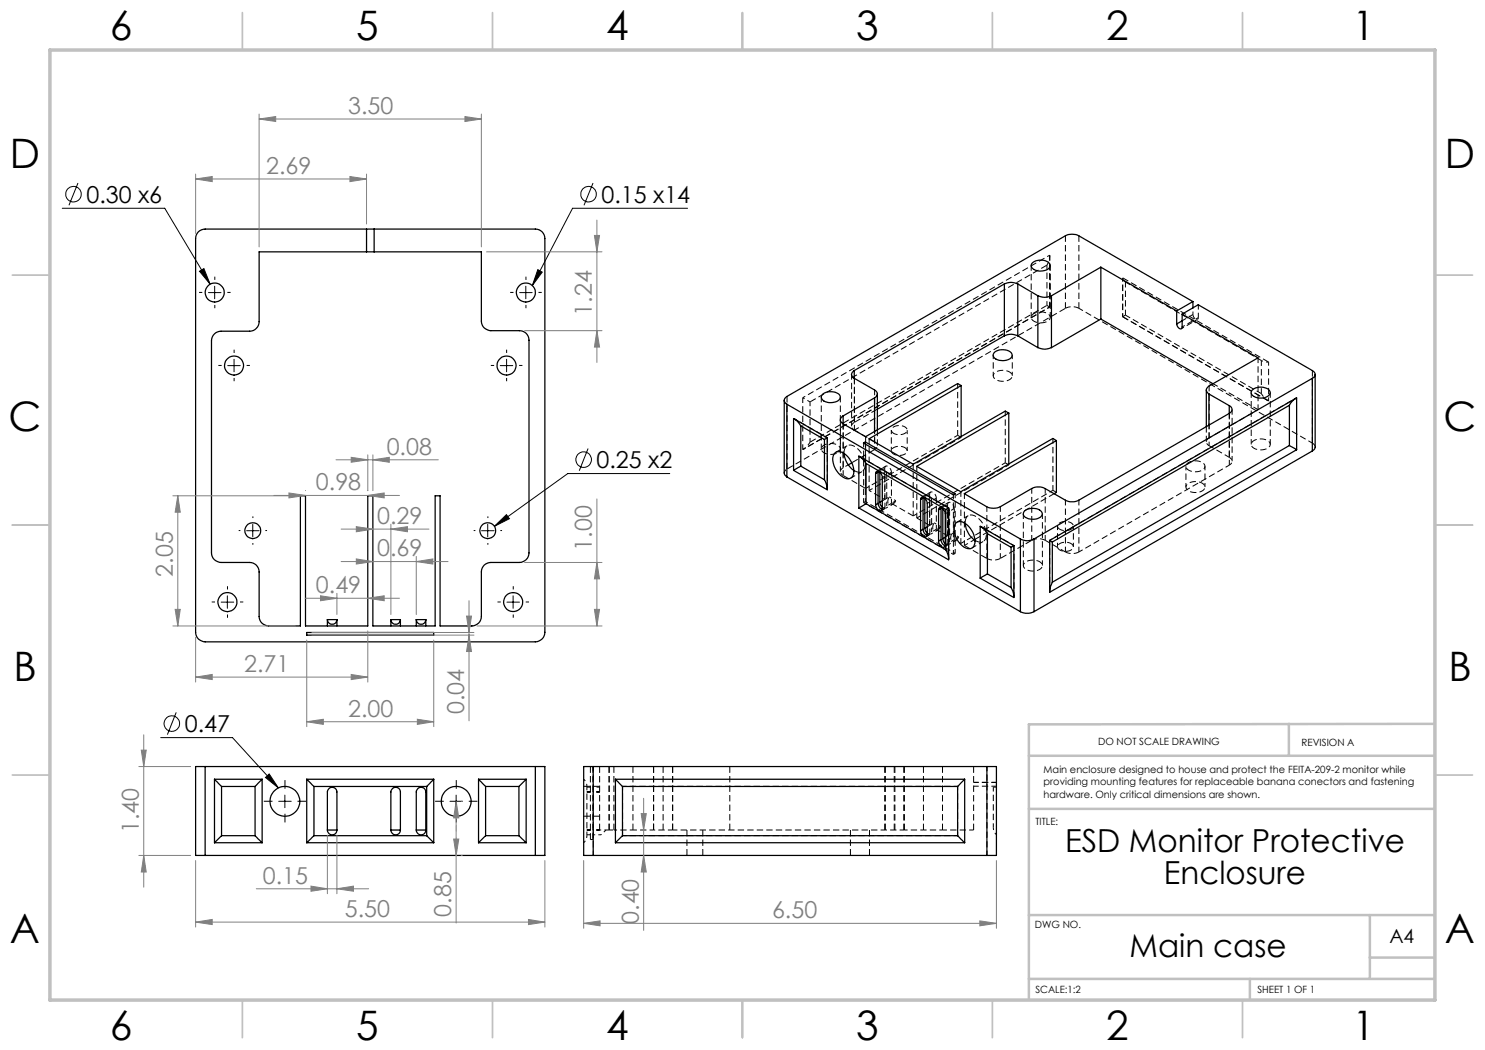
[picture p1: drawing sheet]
<svg xmlns="http://www.w3.org/2000/svg" width="297mm" height="210mm" viewBox="0 0 297 210" stroke-linecap="round" stroke-linejoin="round" font-family="sans-serif">
<g fill="none" stroke="#000" stroke-width=".25">
<path d="M73.3 50.4h-21.5v13.9a1.93 1.93 0 0 1-1.9 1.9h-5.7a1.93 1.93 0 0 0-1.9 1.9v42.5a1.93 1.93 0 0 0 1.9 1.9h5.7a1.87 1.87 0 0 1 1.9 1.9v8.9a1.93 1.93 0 0 0 1.9 1.9h6.4v-26h1v26h12.5v-26h1v26h12.4v-26h1v26h6.4a1.93 1.93 0 0 0 1.9-1.9v-8.9a1.87 1.87 0 0 1 1.9-1.9h5.7a1.93 1.93 0 0 0 1.9-1.9v-42.6a1.87 1.87 0 0 0-1.9-1.9h-5.7a1.93 1.93 0 0 1-1.9-1.9v-13.8h-21.5M73.3 45.8h-32.3a1.87 1.87 0 0 0-1.9 1.9v78.8a1.93 1.93 0 0 0 1.9 1.9h66.1a1.93 1.93 0 0 0 1.9-1.9v-78.8a1.87 1.87 0 0 0-1.9-1.9h-32.3M73.3 50.4h1.5M73.3 45.8h1.5M73.3 45.8v4.6M74.8 45.8v4.6M200.9 56.8a2.99 2.99 0 0 1 2.7 0M200.9 56.8l-30 17.3M200.9 56.8v10.4M203.6 56.8l4 2.4M203.6 56.8v10.4M206.4 52.7a2.55 2.55 0 0 1 3.6 .1 1.21 1.21 0 0 1-1.4 1.4 1.89 1.89 0 0 1-2.4-1.1z"/>
<path d="M207.6 59.2a3.1 3.1 0 0 0 2.7 0M207.6 59.2v10.3M210.3 59.2v10.3M220.2 53.4l15.1 8.8M220.2 53.4l-9.9 5.8M220.2 53.4v10.4M164.6 78.8a2.73 2.73 0 0 1 3.4 .3 1.22 1.22 0 0 1-1.4 1.4 1.89 1.89 0 0 1-2.3-1.1zM170.9 74.1a.82 .82 0 0 0-.6 .8 .82 .82 0 0 0 .6 .8M170.9 75.7l4 2.3a.84 .84 0 0 1 .6 .8 .84 .84 0 0 1-.6 .8M170.9 74.1v1.6M174.9 79.6l-6.3 3.6M174.9 79.6v6.7"/>
<path d="M175.5 78.8v7.2M192.2 77.1l-.7-.4-18.4 10.6-4.5-2.5M192.2 77.1l-18.4 10.7 8.8 5 18.4-10.6 .8 .4M192.2 77.1v10.2M198.8 70.6a2.59 2.59 0 0 1 3.6 .1 .98 .98 0 0 1-1.1 1.3 2.05 2.05 0 0 1-2.7-1zM200.9 67.2a2.99 2.99 0 0 1 2.7 0M200.9 67.2l-25.4 14.6M203.6 67.2l4 2.3M207.6 69.5a3.1 3.1 0 0 0 2.7 0M220.2 63.8l-9.9 5.7M220.2 63.8l22.4 13M235.3 62.2v2.6"/>
<path d="M236.4 62.8l15.2 8.8-9.8 5.6a.86 .86 0 0 0-.5 .8 .86 .86 0 0 0 .5 .8M236.4 62.8l3.2-1.8 22.9 13.1a.82 .82 0 0 1 .5 .8 .82 .82 0 0 1-.5 .8M236.4 62.8v2.8a.74 .74 0 0 1-.8-.1 .74 .74 0 0 1-.3-.7M236.4 64.2l-1.1 .6M238.6 60.3l-22.8-13.1a2.99 2.99 0 0 0-2.7 0l-55.7 32.1a.83 .83 0 0 0-.6 .8 .83 .83 0 0 0 .6 .7M238.6 60.3l-3.3 1.9M238.6 60.3v1.3M241.3 78v7.3M241.8 78.8l4.1 2.3M241.8 78.8v6.2M250.4 78.1a2.55 2.55 0 0 1 3.6 .1 1.04 1.04 0 0 1-1.1 1.3 2.45 2.45 0 0 1-2.6-.8zM259.1 79.7l-.7 .6-.5 .8"/>
<path d="M262.5 75.7l-55.7 32.1M262.5 75.7v14.5M263 74.9v14.5l-.1 .4-.4 .4M156.8 80.1v14.5l.2 .4 .4 .4M157.4 80.8l46.7 27M157.4 80.8v14.6M157.4 95.4l46.7 26.9M158.9 83.8l.4 .3 .9 1.1M160.2 93.2l-1.5 .9M160.2 85.2l4.7 2.7M160.2 93.2l4.7 2.7M160.2 85.2v8"/>
<path d="M164.9 95.9l.6 1.8M164.9 87.9v8M165.5 87.6l-.6 .3M165.5 87.6l-6.8-3.9v10.4M165.5 87.6v10.4l-6.8-3.9M166.9 90.7a1.63 1.63 0 0 1 2.4 .3 4 4 0 0 1 1.2 4.2 1.43 1.43 0 0 1-2.3 0 4.1 4.1 0 0 1-1.5-4.2zM168.6 83.2a.84 .84 0 0 0-.5 .8 .84 .84 0 0 0 .5 .8M168.6 83.2v1.6M168.8 90.7a4.7 4.7 0 0 0 2 3.4M170.4 92.6l-.7 .4M172 91.4l1.2 1.3M172.7 88.6l.4-.2 17.9 10.4-.3 .2z"/>
<path d="M173.1 88.4v.4M173.2 92.7l16 9.2M173.2 92.7v8M175.1 94.7l.1-.3a.97 .97 0 0 1 1.3 1.1v6.4a.6 .6 0 0 1-.7 .3 .6 .6 0 0 1-.4-.5l-.3-.7M175.1 94.7v6.3M175.6 94.4l-.5 .3M175.6 94.4v6.3M175.6 94.3v.1M176 94.5v6M184.1 99.9a.55 .55 0 0 1 .6-.5 .55 .55 0 0 1 .5 .6l.3 .7-.1 6.4a.51 .51 0 0 1-.5 .3 .51 .51 0 0 1-.4-.3l-.4-1M184.1 99.9v6.2M184.6 99.6l-.5 .3"/>
<path d="M184.6 99.4v6.5M185 99.7v5.9M201.8 82.6l-18.5 10.7 8.9 5 18.4-10.6 .7 .4M201.8 82.6v10.2M211.3 88.1v10.4l-.5 .2M245.9 82.7l-30.1 17.3a2.99 2.99 0 0 1-2.7 0l-4.1-2.3a2.99 2.99 0 0 0-2.7 0l-6.2 3.6a3.1 3.1 0 0 1-2.8 0l-4.4-2.6 18.4-10.6M245.9 81.1a.82 .82 0 0 1 .5 .8 .82 .82 0 0 1-.5 .8M245.9 81.1v1.6M257.9 89.1l1.4 .8M257.9 81.1l-47.4 27.3M257.9 81.1v8M257.9 89.1l-47.4 27.3"/>
<path d="M259.3 89.9v-10.3l-49.4 28.5M259.3 89.9l-49.4 28.6v-10.4M262.5 90.2l-55.7 32.1M171.8 101.6v-10.4l17.9 10.4M171.8 101.6l17.9 10.4v-10.4M173.2 100.7l-1.4 .9M173.2 100.7l16 9.3M175.6 100.7l.4 .9 .5 .3M175.6 100.7l-.5 .3M176 100.5l.1 .5 .4 .5M176.5 100.2l-.5 .3M184.6 105.9l.2 .7 .6 .5"/>
<path d="M184.6 105.9l-.5 .2M185 105.6l.1 .5 .4 .6M185.5 105.4l-.5 .2M187.7 102v-.2a.6 .6 0 0 1 .7-.3 .6 .6 0 0 1 .4 .6l.3 .7v6.2l-.2 .4a.97 .97 0 0 1-1.2-1.2M187.7 102v6.2M188.2 107.9l.2 .7 .6 .6M188.2 101.7l-.5 .3M188.2 101.5v6.4M188.2 107.9l-.5 .3M188.6 107.7l.2 .7 .3 .4M188.6 101.7v6M189.1 107.4l-.5 .3"/>
<path d="M189.2 110l.3 .8 .2 .9M189.2 101.9v8.1M189.7 101.6l-.5 .3M191.3 104.5a1.98 1.98 0 0 1 2.5 .8 3.9 3.9 0 0 1 1 3.9 1.5 1.5 0 0 1-2.3 0 4.1 4.1 0 0 1-1.5-4.3zM193 104.7a4.8 4.8 0 0 0 2 3.4M195 107.9l-.2 .1M196.3 105.4l.7 .6 .5 .7M197.5 114.8l-1.5 .8M197.5 106.7l4.7 2.8M197.5 106.7v8.1M197.5 114.8l4.7 2.7M202.2 117.5l.4 .8 .2 1"/>
<path d="M202.2 109.5v8M202.8 109.1l-.6 .4M202.8 109.1v10.4l-6.8-3.9M202.8 109.1l-6.8-3.8v10.3M204.1 107.8a2.79 2.79 0 0 0 2.7 0M204.1 107.8v14.5M204.9 102.2a2.65 2.65 0 0 1 3.4 .2 .89 .89 0 0 1-.8 1.3 2.26 2.26 0 0 1-2.9-.8zM206.8 107.8v14.5M209.9 108.1l.6 .3M210.5 116.4l-.4 .9-.2 .9M210.5 108.4v8M61.3 126.5h25.4v.5h-25.4z"/>
<path d="M65.5 123.9a.95 .95 0 0 0 .9 .9 .95 .95 0 0 0 1-.9M65.5 123.9v1.3M65.5 123.9h1.9M67.4 123.9v1.3M78.2 123.9a.95 .95 0 0 0 .9 .9 .95 .95 0 0 0 1-.9M78.2 123.9v1.3M78.2 123.9h1.9M80.1 123.9v1.3M83.3 123.9a.95 .95 0 0 0 .9 .9 .95 .95 0 0 0 1-.9M83.3 123.9v1.3M83.3 123.9h1.9M85.2 123.9v1.3"/>
<path d="M204.1 122.3a3.1 3.1 0 0 0 2.7 0M41 153.3h-1.9v17.8h1.9M41 153.3v17.8M41 153.3h66.1M42.9 155.8l1.4 1.5M42.9 155.8h9.5M42.9 155.8v12.7M44.3 157.3h6.7M44.3 157.3v9.8M51 157.3v9.8M52.4 155.8l-1.4 1.5M52.4 155.8v12.7"/>
<path d="M61.3 155.8l1.5 1.5M61.3 155.8h25.4M61.3 155.8v12.7M62.8 157.3h22.5M62.8 157.3v9.8M85.3 157.3v9.8M86.7 155.8l-1.4 1.5M86.7 155.8v12.7M95.7 155.8l1.4 1.5M95.7 155.8h9.5M95.7 155.8v12.7M97.1 157.3h6.7"/>
<path d="M97.1 157.3v9.8M103.8 157.3v9.8M105.2 155.8l-1.4 1.5M105.2 155.8v12.7M107.1 153.3h1.9v17.8h-1.9M107.1 153.3v17.8M118.6 153.3h-1.9v17.8h1.9M118.6 153.3h78.8M118.6 153.3v17.8M123.1 155.8l1.4 1.5M123.1 155.8h69.8M123.1 155.8v12.7"/>
<path d="M124.5 157.3h67M124.5 157.3v9.8M191.5 157.3v9.8M192.9 155.8l-1.4 1.5M192.9 155.8v12.7M197.4 153.3h1.9v17.8h-1.9M197.4 153.3v17.8M41 171.1h66.1M42.9 168.5h9.5M44.3 167.1l-1.4 1.4M44.3 167.1h6.7M51 167.1l1.4 1.4"/>
<path d="M61.3 168.5h25.4M62.8 167.1l-1.5 1.4M62.8 167.1h22.5M65.5 166v-7.6a.95 .95 0 0 1 .9-.9 .95 .95 0 0 1 1 .9v7.6M65.5 166a.95 .95 0 0 0 .9 1 .95 .95 0 0 0 1-1M65.5 166h1.9M78.2 166a.95 .95 0 0 0 .9 1 .95 .95 0 0 0 1-1M78.2 166v-7.6a.95 .95 0 0 1 .9-.9 .95 .95 0 0 1 1 .9v7.6M78.2 166h1.9M83.3 166v-7.6a.95 .95 0 0 1 .9-.9 .95 .95 0 0 1 1 .9v7.6M83.3 166a.95 .95 0 0 0 .9 1 .95 .95 0 0 0 1-1M83.3 166h1.9"/>
<path d="M85.3 167.1l1.4 1.4M95.7 168.5h9.5M97.1 167.1l-1.4 1.4M97.1 167.1h6.7M103.8 167.1l1.4 1.4M118.6 171.1h78.8M123.1 168.5h69.8M124.5 167.1l-1.4 1.4M124.5 167.1h67M191.5 167.1l1.4 1.4"/>
<circle cx="43" cy="58.5" r="1.9"/>
<circle cx="105.2" cy="58.5" r="1.9"/>
<circle cx="46.8" cy="73.1" r="1.9"/>
<circle cx="101.3" cy="73.1" r="1.9"/>
<circle cx="50.6" cy="106.1" r="1.59"/>
<circle cx="97.6" cy="106.1" r="1.59"/>
<circle cx="45.5" cy="120.4" r="1.9"/>
<circle cx="102.6" cy="120.4" r="1.9"/>
<circle cx="57" cy="160.3" r="2.99"/>
<circle cx="91.2" cy="160.3" r="2.99"/>
</g>
<g fill="none" stroke="#000" stroke-width=".2" stroke-dasharray="1.3 .6" stroke-dashoffset=".6" stroke-linecap="butt">
<path d="M224.5 55.6v7.7M201.9 74.4a2.47 2.47 0 0 0-3.2 .6 1.47 1.47 0 0 0 1.7 1.3 1.79 1.79 0 0 0 2.1-1.1l-.2-.4-.4-.4M206.8 64.3a2.47 2.47 0 0 0 3.2-.7 1.47 1.47 0 0 0-1.7-1.2 1.79 1.79 0 0 0-2.1 1l.2 .5 .4 .4M224.5 63.3v-7.7M253.7 72.4v7.8M164.8 90.6a2.47 2.47 0 0 0 3.3-.7 1.47 1.47 0 0 0-1.8-1.2 1.79 1.79 0 0 0-2 1.1l.1 .4 .4 .4M165.5 87.6l-6.7-3.9M168.6 93.5a.82 .82 0 0 0-.5 .8 .82 .82 0 0 0 .5 .8M169.7 93l-1.1 .5M170.9 84.5a.82 .82 0 0 0-.6 .7 .82 .82 0 0 0 .6 .8M174.9 88.4a.82 .82 0 0 1 .6 .7 .82 .82 0 0 1-.6 .8M237.7 94a2.47 2.47 0 0 0 3.3-.6 1.47 1.47 0 0 0-1.8-1.2 1.79 1.79 0 0 0-2 1l.1 .5 .4 .3"/>
<path d="M240.4 96.6a2.47 2.47 0 0 0-3.2 .7 1.47 1.47 0 0 0 1.7 1.2 1.79 1.79 0 0 0 2.1-1.1l-.1-.4-.5-.4M241.8 89.1a.82 .82 0 0 1-.5-.7 .82 .82 0 0 1 .5-.8M245.9 93a.82 .82 0 0 0 .5-.8 .82 .82 0 0 0-.5-.7M250.8 89.7a2.47 2.47 0 0 0 3.2-.7 1.47 1.47 0 0 0-1.7-1.2 1.79 1.79 0 0 0-2.1 1.1l.2 .4 .4 .4M173.1 100.3v-11.5M176.5 101.5l.3 .2a.4 .4 0 0 0 .4-.1 .4 .4 0 0 0 .1-.4M185.5 106.7l.2 .1a.4 .4 0 0 0 .5 0 .4 .4 0 0 0 .1-.4M189.1 108.7l.2 .2a.4 .4 0 0 0 .5 0 .4 .4 0 0 0 .1-.4M202.8 109.1l-6.6-3.8M207.9 112.3a2.47 2.47 0 0 0-3.2 .7 1.47 1.47 0 0 0 1.7 1.2 1.79 1.79 0 0 0 2.1-1.1l-.2-.4-.4-.4M122.8 166h3.8M180.9 166h3.8"/>
<path d="M184.7 166h3.8"/>
</g>
<g fill="none" stroke="#000" stroke-width=".2" stroke-dasharray="1.3 .6" stroke-linecap="butt">
<path d="M213.1 47.1v14.6M224.5 55.6l29.2 16.8M170.9 75.7v8.8M215.8 61.7v-14.6M224.5 63.3l29.1 16.8M259.3 79.5l-.2 .2M262.5 74.1v14.5M157.4 93.8v-14.5M158.9 83.8l-.2-.1M165.5 97.9v-.2M168.6 84.7v8.8M168.8 90.5v.2"/>
<path d="M170.8 94.1a1.34 1.34 0 0 0 1.6 .2 1.34 1.34 0 0 0 .6-1.6 4.1 4.1 0 0 0-3-3.7 1.24 1.24 0 0 0-1.2 1.5M172 91.3l-.2-.1M175.5 89.1v-3.1M175.8 94l-.5 .3M176 94.2v.3M176.9 99.9l-.4 .3M177 95.2l-.5 .3M184.8 99.2l-.5 .3M185 99.4v.2M192.2 87.3v.2M201.8 92.8v.2M245.9 91.5v-8.8"/>
<path d="M253.7 80.2l-29.2-16.9M173.1 100.3l-.4 .2M176.3 102.1l.5-.2M177 101.4l-.5 .3M178.3 100.7l4.3 2.5M185.3 107.3l.5-.3M185.9 105.1l-.4 .2M186 100.4l-.5 .3M186 106.6l-.5 .3M188.4 101.2l-.5 .3M188.6 101.5v.2M188.9 109.4l.5-.3"/>
<path d="M189.5 107.2l-.4 .2M189.6 102.5l-.5 .2M189.6 108.7l-.5 .3M189.7 111.9v-.2M190.7 110.9l.3-.2M193 104.5v.2M195 108.1a1.34 1.34 0 0 0 1.7 .2 1.34 1.34 0 0 0 .6-1.6 4.1 4.1 0 0 0-3.1-3.7 1.24 1.24 0 0 0-1.2 1.5M196.1 105.2l.2 .2M202.8 119.2v.3M209.9 118.2v.2M119.9 153.3v12.7M119.9 157.3h-3.2"/>
<path d="M121.8 153.3v12.7M122.8 153.3v12.7M130.7 153.3v12.7M132.6 153.3v12.7M134.5 153.3v12.7M146 153.3v12.7M177.1 153.3v12.7M180.8 153.3v12.7M184.7 153.3v12.7M194.7 153.3v12.7M199.3 157.4h-.6M116.7 163.2h3.2"/>
<path d="M118.1 167.9h.5M118.1 167.9v-14.6M118.6 167.9v-14.6M121.8 166v-12.7M126.6 166v-12.7M130.7 166v-12.7M134.5 166v-12.7M137.4 166v5.1M140.6 171.1v-5.1M170.1 166v5.1M173.9 171.1v-5.1M176.9 166v-12.7"/>
<path d="M178.9 166v-12.7M179 166v-12.7M180.9 166v-12.7M188.5 166v-12.7"/>
</g>
<path d="M239.7 63.5l-.3 .4-.4-.1-.3-.4-.1-.5M119.9 166h1.9M130.7 166h1.9M132.6 166h1.9M177.1 166h1.9M179 166h1.9" fill="none" stroke="#000" stroke-width=".2" stroke-dasharray="1.3 .6" stroke-dashoffset="1" stroke-linecap="butt"/>
<g fill="none" stroke="#000" stroke-width=".2" stroke-dasharray="1.3 .6" stroke-dashoffset=".3" stroke-linecap="butt">
<path d="M209.4 61.1l.5 .3M209.9 61.4v-10.2M225.1 63l-.6 .3M236.4 64.1l2.2-1.2M239.7 60.9v2.6M165.5 97.8v-10.2M169.4 89.1l-2.2 1.3M170.2 95.6l2.2-1.3M262.5 88.6l-46.7-26.9M187.3 105.9l2.2 1.3M189.7 111.8v-10.2M193.7 103.1l-2.3 1.3"/>
<path d="M194.4 109.6l2.2-1.3M202.8 119.4v-10.3M209.9 108.1v10.2M118.1 158.4h-.7M118.1 157.4h-.7M194.7 156.5h4.6M194.7 157.2h4.6M197.4 153.3v17.8M117.4 167h.7M118.1 166h-.7M118.7 171.1v-17.8M134.5 166h42.6"/>
</g>
<g fill="none" stroke="#000" stroke-width=".2" stroke-dasharray="1.3 .6" stroke-dashoffset=".5" stroke-linecap="butt">
<path d="M209.9 51l-.1 1.2-.4 .8M225.1 56.4l-.4-.4-.2-.4M198.6 71v4.2M202.5 75.2v-4.2M252.3 78.7l.5 .7 .9 .8M156.9 94.6l.1-.4 .4-.4M162 88.4l-.8 1.1-.6 .4M173.8 98.1l18.4-10.6M175.7 94.3v-.1a.5 .5 0 0 1 .4-.3 .5 .5 0 0 1 .5 .4l.4 .9M176.9 99.9l.9-.5M176.9 93.7l-.9 .5M177.1 93.2l-.9 .6"/>
<path d="M178.3 86v4.2M178.3 94.5l-1 .5M181.4 90.2v-4.2M184.6 99.4a.5 .5 0 0 1 .5-.3 .5 .5 0 0 1 .5 .4l.4 .9M185.9 98.9l-.9 .5M186.1 98.4l-.9 .6M187.3 99.6l-1 .6M191.5 87.1l-18.4 10.6M201.1 92.6l-18.5 10.6M210.6 98.1l-18.4 10.6M237.2 93.3v4.1M241 97.4v-4.1"/>
<path d="M241.8 85v4.1M262.5 88.6l.4 .4 .1 .4M178.3 100.7l-1 .5M179.2 100.2l-.9 .5M183.4 103.6l18.4-10.6M185.9 105.1l.9-.5M187.3 105.9l-1 .5M188.2 105.3l-.9 .6M188.2 101.5a.5 .5 0 0 1 .5-.3 .5 .5 0 0 1 .5 .3l.4 1M189.5 107.2l.9-.6M189.5 100.9l-.9 .6M189.7 100.5l-.9 .5"/>
<path d="M190.9 101.7l-1 .6M190.9 107.9l-1 .6M191.8 107.4l-.9 .5M211.5 105.2v4.2M214.7 109.4v-4.2M124.5 157.3h67M191.5 157.3v9.8M117.4 167.1v-9.8M121.8 166h1M124.5 167.1v-9.8M126.6 166h4.1M191.5 167.1h-67"/>
</g>
<g fill="none" stroke="#000" stroke-width=".2" stroke-dasharray="1.3 .6" stroke-dashoffset=".8" stroke-linecap="butt">
<path d="M160.6 79.5l1.4 .9M253.7 72.4l-.8-.1-.6-.2M259.2 79.6l-49.3 28.5M160.7 89.9l49.2-28.5M177.8 99.4l1.4 .8M177.1 101.7l1.4-.8M186.1 106.8l1.4-.8M186.8 104.6l1.4 .7M189.7 108.9l1.4-.8M190.4 106.6l1.4 .8M190.9 107.9l1.3 .8M116.7 155.8l.4 .5 .3 1"/>
<path d="M117.4 167.1l-.3 .9-.4 .5M118.6 167h1.6M198.7 165.5l.1 .7 .5 .8"/>
</g>
<g fill="none" stroke="#000" stroke-width=".2" stroke-dasharray="1.3 .6" stroke-dashoffset=".4" stroke-linecap="butt">
<path d="M209.4 53v8.1M162 88.4v-8M176.9 93.7v6.2M177 95.2v6.2M177.3 95a1.18 1.18 0 0 0-1.1-1.2l-.2 .4M178.3 94.5a1.18 1.18 0 0 0-1.1-1.3l-.3 .5M178.7 86.7a2 2 0 0 0 2.7-.6 1.38 1.38 0 0 0-1.7-1l-.7 .1a.74 .74 0 0 0-.7 .6 .74 .74 0 0 0 .4 .9M181 89.5a2 2 0 0 0-2.7 .6 1.38 1.38 0 0 0 1.7 1l.7-.2a.74 .74 0 0 0 .7-.5 .74 .74 0 0 0-.4-.9M185.9 98.9v6.2M187.3 99.6a1.18 1.18 0 0 0-1.1-1.2l-.3 .5M192.2 87.5l-.7-.4M201.8 93l-.7-.4"/>
<path d="M211.3 98.5l-.7-.4M172.7 100.5v-11.9M177 101.4l-.1 .4-.4 .1M177.3 101.2v-6.2M178.3 100.7v-6.2M186 100.4v6.2M186 106.6l-.1 .4-.4 .1M186.3 106.4v-6.2M186.3 100.2a1.18 1.18 0 0 0-1.1-1.3l-.2 .5M187.3 105.9v-6.3M189.5 100.9v6.3M189.6 102.5v6.2"/>
<path d="M189.6 108.7l-.1 .3-.5 .1M189.9 108.5v-6.2M189.9 102.3a1.18 1.18 0 0 0-1.1-1.3l-.2 .5M190.7 110.9v-11.9M190.9 101.7a1.18 1.18 0 0 0-1.2-1.2l-.2 .4M190.9 107.9v-6.2M191 110.7v-11.9M192.9 109.1l2-1.1M212 105.9a2 2 0 0 0 2.7-.6 1.38 1.38 0 0 0-1.8-1l-.7 .1a.74 .74 0 0 0-.7 .6 .74 .74 0 0 0 .5 .9M214.2 108.7a2 2 0 0 0-2.7 .6 1.38 1.38 0 0 0 1.8 1l.6-.2a.74 .74 0 0 0 .8-.6 .74 .74 0 0 0-.5-.8M215.8 110.4l30.1-17.4M198.7 157.4v8.1"/>
<path d="M188.5 166h6.2"/>
</g>
<g fill="none" stroke="#000" stroke-width=".2" stroke-dasharray="1.3 .6" stroke-dashoffset=".7" stroke-linecap="butt">
<path d="M160.6 79.5l49.3-28.5M209.9 61.4l-49.3 28.5M236.3 65.7l3.2-1.8M236.4 65.4l3.3-1.9M238.6 62.9v-1.3M173.8 98.1l3.1 1.8M174.9 89.9v-3.6M241.8 87.6l9.8-5.7M172.7 100.5l18 10.4M191 110.7l-17.9-10.4M119.9 158.4h-1.3M119.9 157.4h-1.3"/>
<path d="M119.9 166h-1.3M121.2 166l-1 1"/>
</g>
<g fill="none" stroke="#000" stroke-width=".2" stroke-dasharray="1.3 .6" stroke-dashoffset=".2" stroke-linecap="butt">
<path d="M206.2 53.1v10.4M209.9 51v10.4M225.1 56.4l27.2 15.7M164.3 79.4v10.4M170.3 74.9v10.3M174.9 78v10.4M191.5 76.7v10.4M210.1 63.5v-10.4M213.1 61.7a2.98 2.98 0 0 1 2.7 0M225.1 63v-6.6M250.2 78.5v10.4M251.6 71.6v10.3"/>
<path d="M252.3 72.1v6.6M252.3 78.7l-27.2-15.7M160.6 89.9v-10.4M168.1 89.8v-10.4M168.1 84v10.3M168.6 95.1v-10.4M170.9 86l4 2.4M170.9 86v-10.3M173.1 87.3v10.4M173.8 87.7v10.4M182.6 92.8v10.4M183.4 93.2v10.4"/>
<path d="M192.2 98.3v10.4M192.9 98.7v10.4M201.1 82.2v10.4M206.4 97.7v10.4M210.6 87.7v10.4M241.8 87.6v-10.4M245.9 91.5l-4.1-2.4M245.9 82.7v10.3M246.4 92.2v-10.3M251.6 81.9l-9-5.2M254.1 88.9v-10.4M197.4 101.3v10.4"/>
<path d="M197.4 111.7a2.98 2.98 0 0 0 2.7 0M200.1 111.7v-10.4M204.7 102.7v10.4M206.4 108.1a2.98 2.98 0 0 1 2.6 0M208.5 113.1v-10.4M209 108.1l4.1 2.3M209 108.1v-10.4M213.1 110.4a2.98 2.98 0 0 0 2.7 0M213.1 100v10.4M215.8 110.4v-10.4"/>
</g>
<path d="M209.4 61.1l-47.4 27.3M213.1 61.7l-55.7 32.1M162 80.4l47.4-27.4M168.6 95.1l4.5 2.6M174.9 89.9l-4.5 2.6M175.5 81.8l-4.6 2.7M179.2 100.2a.98 .98 0 0 1-1.5 .6l-.1-.8 .2-.6M188.2 105.3a.98 .98 0 0 1-1.5 .7l-.1-.8 .2-.6M189.7 101.6l-17.8-10.3M191.8 107.4a.98 .98 0 0 1-1.5 .6l-.2-.5 .3-.9M192.9 109.1l4.5 2.6M200.1 111.7l6.3-3.6" fill="none" stroke="#000" stroke-width=".2" stroke-dasharray="1.3 .6" stroke-dashoffset="-.1" stroke-linecap="butt"/>
<path d="M241.3 85.3v3.1M183.4 103.6l2.5 1.5M195 107.9l15.8-9.2" fill="none" stroke="#000" stroke-width=".2" stroke-dasharray="1.3 .6" stroke-dashoffset=".1" stroke-linecap="butt"/>
<g fill="none" stroke="#000" stroke-width=".2">
<path d="M15.6 36.6l-1.8 4.5M118.6 36.6l-1.8 4.5M12.5 41.7h20.4l9.1 15.1M39.9 54.2l.9-.5 1.2 3.1zM41.7 58.5h2.5M42.9 57.2v2.6M103.9 58.5h2.5M105.2 57.2v2.6M107.6 53.9l.8 .5-1.9 2.7zM137.5 41.7h-23l-8 15.4M45.5 73.1h2.5M46.8 71.9v2.5"/>
<path d="M100 73.1h2.6M101.3 71.9v2.5M117.6 89.7l-1.7 4.4M133.9 94.7h-20.3l-14.7 10.6M45.5 119.2v2.5M49.3 106.1h2.5M50.6 104.9v2.5M96.3 106.1h2.5M97.5 104.9v2.5M98.9 105.3l2.4-2.4 .6 .8zM102.6 119.2v2.5M44.2 120.4h2.5"/>
<path d="M101.4 120.4h2.5M32.1 147.5h14.4l9.2 10.1M35.2 142.5l-1.7 4.4M53.1 155.5l.7-.7 1.9 2.8zM57 159v2.5M91.2 159v2.5M55.7 160.3h2.5M90 160.3h2.5"/>
<circle cx="14.7" cy="38.8" r="1.56"/>
<circle cx="117.7" cy="38.8" r="1.56"/>
<circle cx="116.7" cy="91.9" r="1.55"/>
<circle cx="34.4" cy="144.7" r="1.56"/>
</g>
<g fill="none" stroke="#808080" stroke-width=".2">
<path d="M39.1 35.8l3.3-.5v1zM39.1 34.8v11.9M39.1 35.8h34.2M51.8 23.8l3.3-.5v1zM51.8 22.8v26.6M51.8 23.8h44.5M70 35.3l3.3 .5-3.3 .5zM73.3 34.8v10M93 23.3l3.3 .5-3.3 .5zM96.3 22.8v26.6M97.3 50.4h23.1M118.9 47.1h1l-.5 3.3z"/>
<path d="M119.4 44v28.5M104.9 66.1h15.5M119.4 66.1l.5 3.3h-1zM34.6 99.2h24.5M35.6 99.2l.5 3.2h-1.1zM35.6 99.2v26M54.8 99.1h25.1M57.8 98.6l3.3 .5-3.3 .5zM61.1 98.1h.1M67.2 92h20.5M70.2 91.5l3.4 .5-3.4 .5zM73.6 99.1l3.2-.5v1z"/>
<path d="M73.6 91v7.1M74.6 92l3.3-.5v1zM74.6 91v7.1M119.4 99.8v25.4M61 119.7h18.9M64.1 119.2l3.3 .5-3.3 .4zM67.4 118.7v4.2M68.2 105.8h17.6M68.2 112.3h21.4M71.3 105.3l3.3 .5-3.3 .6zM71.3 111.8l3.3 .5-3.3 .5zM73.6 119.7l3.2-.5v.9z"/>
<path d="M78.2 105.8l3.3-.5v1.1zM78.2 104.8v18.1M83.3 112.3l3.3-.5v1zM83.3 111.3v11.6M104.9 112.5h15.5M119.4 112.5l.5 3.3h-1zM34.6 125.2h24.5M35 121.9h1.1l-.5 3.3zM39.1 135.4l3.3-.5v1zM39.1 127.5v8.9M39.1 135.4h34.5M61.3 128v17.3"/>
<path d="M62.4 126.5h32.4M62.4 127h32.4M70.2 134.9l3.4 .5-3.4 .5zM73.6 126.2v10.2M86.7 128v17.3M93.3 123.2h1l-.5 3.3zM93.8 127l.5 3.3h-1zM93.8 120.1v24.1M95.4 125.2h25M118.9 121.9h1l-.5 3.3zM27.8 153.3h10.3M28.3 150h.9l-.4 3.3z"/>
<path d="M28.8 147v30.4M61.3 144.3l3.4-.4v1zM61.3 144.3h25.4M83.5 143.9l3.2 .4-3.2 .6zM128.7 159.7v26.4M27.8 171.1h10.3M28.8 171.1l.4 3.3h-.9zM39.1 172.1v13.3M51.3 177.8h22.4M62.2 177.2l3.3 .6-3.3 .5zM65.5 167v11.7M67.4 177.8l3.3-.6v1.1z"/>
<path d="M67.4 167v11.7M90.7 167.8h1.1l-.6 3.3zM91.2 160.3l.6 3.3h-1.1zM91.2 160.3v24.3M92.3 160.3h.1M92.3 171.1h.1M109 172.1v13.3M116.7 172.1v13.6M128.2 162.7h1.1l-.6 3.3zM128.7 171.1l.6 3.3h-1.1zM199.3 172.1v13.6M39.1 184.4l3.3-.5v1z"/>
<path d="M39.1 184.4h69.9M105.7 183.9l3.3 .5-3.3 .5zM116.7 184.7l3.3-.5v1zM116.7 184.7h82.6M196 184.2l3.3 .5-3.3 .5z"/>
</g>
<g fill="none" stroke="#000" stroke-width=".2" stroke-dasharray="15.2 1.3 1.3 1.3" stroke-linecap="butt">
<path d="M40.5 58.5h-.7M43 56v-.7M45.5 58.5h.6M102.7 58.5h-.7M105.2 56v-.7M107.7 58.5h.6M43 61v.6M44.3 73.1h-.6M46.8 70.6v-.7M46.8 75.6v.6M49.3 73.1h.7M98.8 73.1h-.6"/>
<path d="M101.3 70.6v-.7M101.3 75.6v.6M103.8 73.1h.7M105.2 61v.6M45.5 117.9v-.7M48.1 106.1h-.4M50.6 103.6v-.3M50.6 108.6v.3M53.1 106.1h.3M95.1 106.1h-.4M97.6 103.6v-.3M97.6 108.6v.3"/>
<path d="M100.1 106.1h.3M102.6 117.9v-.7M43 120.4h-.7M45.5 122.9v.7M48 120.4h.7M100.1 120.4h-.6M102.6 122.9v.7M105.1 120.4h.7M57 157.8v-1.8M91.3 157.8v-1.8M54.5 160.3h-1.7M57 162.8v1.7"/>
<path d="M59.5 160.3h1.7M88.8 160.3h-1.8M91.3 162.8v1.7M93.8 160.3h1.7"/>
</g>
<path d="M91.3 160.3v10.8" fill="none" stroke="#c0c0c0" stroke-width=".2" stroke-dasharray="15.2 1.3 1.3 1.3" stroke-dashoffset="11.7" stroke-linecap="butt"/>
<g fill="none" stroke="#c0c0c0" stroke-width=".35">
<path d="M48.5 2.5v7.5M98.5 2.5v7.5M148.5 2.5v7.5M198.5 2.5v7.5M248.5 2.5v7.5M2.5 55h7.5M287 55h7.5M2.5 105h7.5M287 105h7.5M2.5 155h7.5M287 155h7.5M48.5 200v7.5"/>
<path d="M98.5 200v7.5M148.5 200v7.5M198.5 200v7.5M248.5 200v7.5"/>
</g>
<path d="M205.8 151.2h81.2M257.8 144.8v6.4M287 144.8l-81.2 .1v55.1M205.8 161.8h81.2M205.8 195.8h81.2M205.8 183h81.2M250 195.8v4.2M274 183v12.8M274 191.5h13" fill="none" stroke="#c0c0c0" stroke-width=".5"/>
<path d="M10 10h277v190h-277z" fill="none" stroke="#c0c0c0" stroke-width=".7"/>
<path d="M53.1 155.5l.7-.7 1.9 2.8zM98.9 105.3l2.4-2.4 .6 .8zM39.9 54.2l.9-.5 1.2 3.1zM107.6 53.9l.8 .5-1.9 2.7z" fill="#000"/>
<g fill="#808080">
<path d="M70 35.3l3.3 .5-3.3 .5zM39.1 35.8l3.3-.5v1zM70.2 134.9l3.4 .5-3.4 .5zM39.1 135.4l3.3-.5v1zM73.6 99.1l3.2-.5v1zM57.8 98.6l3.3 .5-3.3 .5zM78.2 105.8l3.3-.5v1.1zM71.3 105.3l3.3 .5-3.3 .6zM83.3 112.3l3.3-.5v1zM71.3 111.8l3.3 .5-3.3 .5z"/>
<path d="M39.1 184.4l3.3-.5v1zM105.7 183.9l3.3 .5-3.3 .5zM62.2 177.2l3.3 .6-3.3 .5zM67.4 177.8l3.3-.6v1.1zM116.7 184.7l3.3-.5v1zM196 184.2l3.3 .5-3.3 .5zM51.8 23.8l3.3-.5v1zM93 23.3l3.3 .5-3.3 .5zM70.2 91.5l3.4 .5-3.4 .5zM74.6 92l3.3-.5v1zM64.1 119.2l3.3 .5-3.3 .4zM73.6 119.7l3.2-.5v.9z"/>
<path d="M28.8 171.1l.4 3.3h-.9zM28.3 150h.9l-.4 3.3z"/>
<path d="M128.2 162.7h1.1l-.6 3.3zM128.7 171.1l.6 3.3h-1.1zM118.9 47.1h1l-.5 3.3zM119.4 66.1l.5 3.3h-1zM35.6 99.2l.5 3.2h-1.1zM35 121.9h1.1l-.5 3.3zM93.3 123.2h1l-.5 3.3zM93.8 127l.5 3.3h-1z"/>
<path d="M119.4 112.5l.5 3.3h-1zM118.9 121.9h1l-.5 3.3z"/>
<path d="M61.3 144.3l3.4-.4v1zM83.5 143.9l3.2 .4-3.2 .6z"/>
<path d="M91.2 160.3l.6 3.3h-1.1zM90.7 167.8h1.1l-.6 3.3z"/>
</g>
<g font-size="8.1">
<text x="22" y="8">6</text>
<text x="71.2" y="8">5</text>
<text x="121.2" y="8">4</text>
<text x="171.2" y="8">3</text>
<text x="221.2" y="8">2</text>
<text x="270.5" y="8">1</text>
<text x="2" y="33.6">D</text>
<text x="289" y="33.6">D</text>
<text x="1.7" y="86.1">C</text>
<text x="288.7" y="86.1">C</text>
<text x="2.7" y="136.1">B</text>
<text x="289.7" y="136.1">B</text>
<text x="2" y="188.6">A</text>
<text x="289" y="188.6">A</text>
<text x="22" y="208">6</text>
<text x="71.2" y="208">5</text>
<text x="121.2" y="208">4</text>
<text x="171.2" y="208">3</text>
<text x="221.2" y="208">2</text>
<text x="270.5" y="208">1</text>
</g>
<g font-size="6.3">
<text x="213" y="170.5">ESD Monitor Protective</text>
<text x="232.8" y="176.8">Enclosure</text>
<text x="225.9" y="191.4">Main case</text>
</g>
<g font-size="4.7" fill="#808080">
<text x="69.6" y="22.8">3.50</text>
<text x="53.2" y="34.8">2.69</text>
<text x="118.4" y="63.1" transform="rotate(-90 118.4 63.1)">1.24</text>
<text x="77.3" y="90.9">0.08</text>
<text x="63.2" y="98.1">0.98</text>
<text x="75.5" y="104.8">0.29</text>
<text x="75.5" y="111.3">0.69</text>
<text x="118.4" y="110.1" transform="rotate(-90 118.4 110.1)">1.00</text>
<text x="34.6" y="115.3" transform="rotate(-90 34.6 115.3)">2.05</text>
<text x="63.2" y="118.6">0.49</text>
<text x="48.8" y="134.4">2.71</text>
<text x="69.6" y="143.3">2.00</text>
<text x="92.8" y="142.9" transform="rotate(-90 92.8 142.9)">0.04</text>
<text x="27.8" y="166.6" transform="rotate(-90 27.8 166.6)">1.40</text>
<text x="52.6" y="176.7">0.15</text>
<text x="69" y="183.4">5.50</text>
<text x="90.2" y="183.3" transform="rotate(-90 90.2 183.3)">0.85</text>
<text x="127.7" y="184.8" transform="rotate(-90 127.7 184.8)">0.40</text>
<text x="154.4" y="183.6">6.50</text>
</g>
<g font-size="4.7">
<text x="17.3" y="40.6">0.30 x6</text>
<text x="120.3" y="40.6">0.15 x14</text>
<text x="119.3" y="93.7">0.25 x2</text>
<text x="36.9" y="146.5">0.47</text>
</g>
<text font-size="3.9" x="277.9" y="188.5">A4</text>
<g font-size="2">
<text x="219.6" y="149">DO NOT SCALE DRAWING</text>
<text x="260.3" y="149.2">REVISION A</text>
<text x="208.7" y="154.6">Main enclosure designed to house and protect the FEITA-209-2 monitor while</text>
<text x="208.7" y="157.1">providing mounting features for replaceable banana conectors and fastening</text>
<text x="208.7" y="159.6">hardware. Only critical dimensions are shown.</text>
<text x="207.1" y="164.9">TITLE:</text>
<text x="207" y="185.5">DWG NO.</text>
<text x="207.1" y="198.6">SCALE:1:2</text>
<text x="251.5" y="198.6">SHEET 1 OF 1</text>
</g>
</svg>
